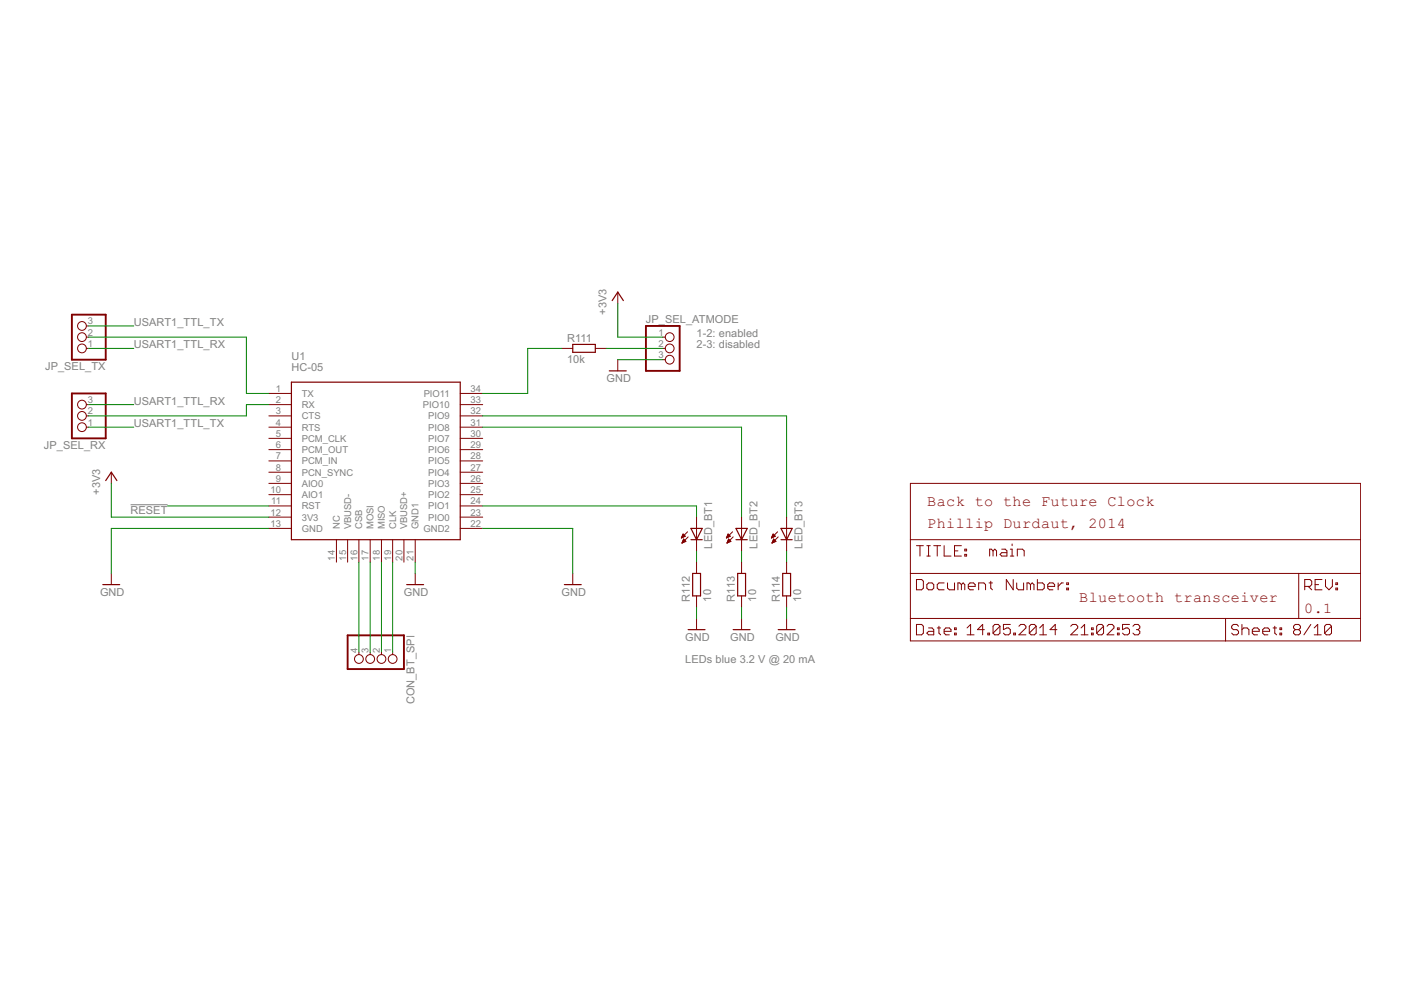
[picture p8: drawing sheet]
<svg xmlns="http://www.w3.org/2000/svg" width="297mm" height="210mm" viewBox="0 0 297 210" stroke-linecap="round" stroke-linejoin="round" font-family="sans-serif">
<path d="M27.7 107h7.8" fill="none" stroke="#808080" stroke-width=".21"/>
<g fill="none" stroke="#800000" stroke-width=".25">
<path d="M121.4 73h4.8v1.7h-4.8zM129.2 78.6h3.6M129.8 63.7l1.2-1.8 1.2 1.8M61.8 81h35.8v33.4h-35.8zM22.4 101.9l1.2-1.8 1.2 1.8M146.5 114.4h2.4M146.5 112h2.4l-1.2 2.4zM156 114.4h2.4M156 112h2.4l-1.2 2.4zM165.6 114.4h2.4M165.6 112h2.4l-1.2 2.4zM21.8 124h3.6"/>
<path d="M86.2 124h3.6M119.7 124h3.5M145.9 133.5h3.6M146.9 121.6h1.6v4.7h-1.6zM155.4 133.5h3.6M156.4 121.6h1.7v4.7h-1.7zM165 133.5h3.6M165.9 121.6h1.7v4.7h-1.7z"/>
</g>
<g fill="none" stroke="#800000" stroke-width=".21">
<path d="M18.3 73.9h.5M18.3 71.5h.5M18.3 69.1h.5M119 73.9h2.4M126.2 73.9h2.4M131 61.9v2.4M131 76.3v2.3M140.5 73.9h.6M140.5 71.5h.6M140.5 76.3h.6M18.3 85.8h.5M18.3 88.2h.5"/>
<path d="M18.3 90.6h.5M57 83.4h4.8M57 85.8h4.8M57 88.2h4.8M57 90.6h4.8M57 92.9h4.8M57 95.3h4.8M57 97.7h4.8M97.6 83.4h4.7M97.6 85.8h4.7M97.6 88.2h4.7M97.6 90.6h4.7"/>
<path d="M97.6 92.9h4.7M97.6 95.3h4.7M97.6 97.7h4.7M23.6 100.1v2.4M57 100.1h4.8M57 102.5h4.8M57 104.9h4.8M57 107.3h4.8M57 109.6h4.8M57 112h4.8M71.3 114.4v4.8M73.7 114.4v4.8"/>
<path d="M76.1 114.4v4.8M78.5 114.4v4.8M80.9 114.4v4.8M83.2 114.4v4.8M85.6 114.4v4.8M88 114.4v4.8M97.6 100.1h4.7M97.6 102.5h4.7M97.6 104.9h4.7M97.6 107.3h4.7M97.6 109.6h4.7M97.6 112h4.7"/>
<path d="M144.5 114h.2M144.5 113.9h.4M144.6 113.7h.6M144.6 115.1h.1M144.7 113.6h.5M144.7 115h.2M144.7 113.5h.4M144.7 114.9h.5M144.7 113.4h.3M144.7 114.7h.7M144.8 113.3h.1M144.8 114.6h.5"/>
<path d="M144.8 113.2l.5 .5-.8 .4zM144.8 114.5h.4M144.9 114.4h.2M144.9 114.3h.1M144.9 114.3l-.3 .8M144.9 114.3l.5 .5-.8 .3M145.8 112.8l-1.3 1.3M145.9 113.8l-1.3 1.3M147.7 109.6v7.2M147.7 119.2v2.4M154.1 114h.1M154.1 113.9h.4"/>
<path d="M154.1 113.7h.6M154.2 115.1h.1M154.2 113.6h.6M154.2 115h.3M154.2 113.5h.5M154.2 114.9h.5M154.3 113.4h.3M154.3 114.7h.6M154.3 113.3h.2M154.3 114.6h.5M154.4 113.2l.4 .5-.8 .4zM154.4 114.5h.3"/>
<path d="M154.4 114.4h.2M154.5 114.3h.1M154.5 114.3l-.4 .8M154.5 114.3l.5 .5-.9 .3M155.3 112.8l-1.3 1.3M155.4 113.8l-1.3 1.3M157.2 109.6v7.2M157.2 119.2v2.4M163.6 114h.2M163.6 113.9h.4M163.7 113.7h.6M163.7 115.1h.1"/>
<path d="M163.7 113.6h.6M163.7 115h.3M163.8 113.5h.4M163.8 114.9h.5M163.8 113.4h.3M163.8 114.7h.7M163.9 113.3h.1M163.9 114.6h.5M163.9 113.2l.5 .5-.8 .4zM163.9 114.5h.4M164 114.4h.1M164 114.3h.1"/>
<path d="M164 114.3l-.3 .8M164 114.3l.5 .5-.8 .3M164.9 112.8l-1.3 1.3M165 113.8l-1.3 1.3M166.8 109.6v7.2M166.8 119.2v2.4M193 102.5h95.5v33.4h-95.5zM193 114.4h95.5M194.3 115.7h1.5M195.1 115.7v2.2M196.5 115.7h.7M196.5 117.9h.7"/>
<path d="M196.9 115.7v2.2M198 115.7h1.4M198.7 115.7v2.2M200.2 115.7v2.2h1.4M202.4 116.8h.7M203.8 115.7h-1.4v2.2h1.4M204.6 117.5h.3v.4h-.3zM204.6 116.4h.3v.4h-.3zM210.5 116.8v1.1M210.5 116.8l-.3-.4h-.4v1.5M210.5 116.8l.4-.4 .4 .4v1.1M212.4 116.4h.7l.4 .4v1.1h-1.1l-.4-.4 .4-.3h1.1"/>
<path d="M214.2 117.9h.7M214.2 116.4h.4v1.5M214.6 115.3v.4M215.7 117.9v-1.5h1.1l.3 .4v1.1M23.6 121.6v2.4M76.1 138.3v.5M78.5 138.3v.5M80.9 138.3v.5M83.2 138.3v.5M88 121.6v2.4M121.4 121.6v2.4M147.7 126.3v2.4"/>
<path d="M147.7 131.1v2.4M157.2 126.3v2.4M157.2 131.1v2.4M166.8 126.3v2.4M166.8 131.1v2.4M193 121.6h95.5M193 131.1h95.5M194.3 122.9h1.1l.4 .3v1.5l-.4 .4h-1.1zM194.3 132.4h1.1l.4 .4v1.4l-.4 .4h-1.1zM196.5 124l.4-.4h.7l.4 .4v.7l-.4 .4h-.7l-.4-.4zM196.9 133.1h.7l.4 .4v1.1h-1.1l-.4-.4 .4-.3h1.1M198.7 133.1h.7"/>
<path d="M199.1 132.8v1.4l.3 .4M200.2 133.9h1.4v-.4l-.3-.4h-.8l-.3 .4v.7l.3 .4h.8M200.2 123.6h-1.1l-.4 .4v.7l.4 .4h1.1M200.9 123.6v1.1l.4 .4h1.1v-1.5M202.4 134.2h.3v.4h-.3zM202.4 133.1h.3v.4h-.3zM203.8 124l-.3-.4h-.4v1.5M203.8 124l.4-.4 .4 .4v1.1M203.8 124v1.1M205 134.6h1.5M205 133.1l.8-.7v2.2M205.3 124.3h1.5v-.3l-.4-.4h-.7l-.4 .4v.7l.4 .4h.7"/>
<path d="M207.5 125.1v-1.5h1.1l.4 .4v1.1M208.7 133.5h-1.5l1.1-1.1v2.2M209.4 134.2h.4v.4h-.4zM209.7 123.6h.7M210.1 123.2v1.5l.3 .4M212 132.8v1.4l-.4 .4h-.7l-.4-.4M212 132.8l-.4-.4h-.7l-.4 .4v1.4M212 132.8l-1.5 1.4M214.2 132.4h-1.5v1.1l.8-.4h.3l.4 .4v.7l-.4 .4h-.7l-.4-.4M214.8 122.9v2.2l-1.4-2.2v2.2M214.9 134.2h.4v.4h-.4zM215.6 123.6v1.1l.3 .4h1.1v-1.5"/>
<path d="M216 132.8l.4-.4h.7l.4 .4v.3l-1.5 1.5h1.5M218.5 124l-.4-.4h-.4v1.5M218.5 124v1.1M218.5 124l.3-.4 .4 .4v1.1M219.7 132.8v1.4l-.4 .4h-.7l-.4-.4M219.7 132.8l-.4-.4h-.7l-.4 .4v1.4M219.7 132.8l-1.5 1.4M219.9 122.9v2.2h1.1l.4-.4v-.7l-.4-.4h-1.1M220.4 134.6h1.5M220.4 133.1l.8-.7v2.2M222.1 124.3h1.5v-.3l-.4-.4h-.7l-.4 .4v.7l.4 .4h.7M224.1 133.5h-1.5l1.1-1.1v2.2"/>
<path d="M224.3 123.6v1.5M225.4 123.6h-.3l-.8 .7M226.2 124.7h.3v.4h-.3zM226.2 123.6h.3v.4h-.3zM227 132.8l.4-.4h.7l.4 .4v.3l-1.5 1.5h1.5M229.2 134.6h1.5M229.2 133.1l.8-.7v2.2M231.4 134.2h.4v.4h-.4zM231.4 133.1h.4v.4h-.4zM234 132.8v1.4l-.4 .4h-.7l-.4-.4M234 132.8l-.4-.4h-.7l-.4 .4v1.4M234 132.8l-1.5 1.4"/>
<path d="M234.7 132.8l.4-.4h.7l.4 .4v.3l-1.5 1.5h1.5M236.9 134.2h.4v.4h-.4zM236.9 133.1h.4v.4h-.4zM239.5 132.4h-1.5v1.1l.7-.4h.4l.4 .4v.7l-.4 .4h-.7l-.4-.4M240.2 132.8l.4-.4h.7l.4 .4v.3l-.4 .4M240.9 133.5h.4M241.3 133.5l.4 .4v.3l-.4 .4h-.7l-.4-.4M259.8 131.1v4.8M262.6 132.8l-.4-.4h-.7l-.4 .4v.3l.4 .4h.7l.4 .4v.3l-.4 .4h-.7l-.4-.4M263.3 133.5l.4-.4h.7l.4 .4v1.1M263.3 132.4v2.2M265.5 133.9h1.5v-.4l-.4-.4h-.7l-.4 .4v.7l.4 .4h.7"/>
<path d="M267.7 133.9h1.5v-.4l-.4-.4h-.7l-.4 .4v.7l.4 .4h.7M269.9 133.1h.8M270.3 132.8v1.4l.4 .4M271.4 134.2h.3v.4h-.3zM271.4 133.1h.3v.4h-.3zM274.6 133.5l-.3 .4v.3l.3 .4h.8l.3-.4v-.3l-.3-.4M274.6 133.5l-.3-.4v-.3l.3-.4h.8l.3 .4v.3l-.3 .4M274.6 133.5h.8M275.4 121.6v9.5M276.6 124.3h1.1l.4-.3v-.8l-.4-.3h-1.1v2.2M277.4 124.3l.7 .8M277.9 132.4l-1.4 2.2"/>
<path d="M278.6 134.6h1.5M278.6 133.1l.8-.7v2.2M278.8 124h.8M280.3 122.9h-1.5v2.2h1.5M281 122.9v1.4l.8 .8 .7-.8v-1.4M282.3 132.8v1.4l-.4 .4h-.7l-.4-.4M282.3 132.8l-.4-.4h-.7l-.4 .4v1.4M282.3 132.8l-1.5 1.4M283.2 124.7h.4v.4h-.4zM283.2 123.6h.4v.4h-.4z"/>
<circle cx="17.4" cy="73.9" r=".93"/>
<circle cx="17.4" cy="71.5" r=".93"/>
<circle cx="17.4" cy="69.1" r=".93"/>
<circle cx="142" cy="73.9" r=".93"/>
<circle cx="142" cy="71.5" r=".93"/>
<circle cx="142" cy="76.3" r=".93"/>
<circle cx="17.4" cy="85.8" r=".93"/>
<circle cx="17.4" cy="90.6" r=".93"/>
<circle cx="17.4" cy="88.2" r=".93"/>
<circle cx="76.1" cy="139.7" r=".93"/>
<circle cx="78.5" cy="139.7" r=".93"/>
<circle cx="80.9" cy="139.7" r=".93"/>
<circle cx="83.2" cy="139.7" r=".93"/>
</g>
<path d="M15.2 66.7h7.2v9.6h-7.2zM136.9 69.1h7.2v9.5h-7.2zM15.2 83.4h7.2v9.5h-7.2zM73.7 134.7h11.9v7.2h-11.9z" fill="none" stroke="#800000" stroke-width=".4"/>
<g fill="none" stroke="#008000" stroke-width=".21">
<path d="M18.8 71.5h33.4v11.9h4.8M18.8 69.1h9.6M18.8 73.9h9.6M119 73.9h-7.1v9.5h-9.6M128.6 73.9h11.9M131 76.3h9.5M131 64.3v7.2h9.5M18.8 85.8h9.6M18.8 90.6h9.6M57 85.8h-4.8v2.4h-33.4M102.3 88.2h64.5v21.4M102.3 90.6h54.9v19"/>
<path d="M23.6 102.5v7.1h33.4M35.5 107.3h21.5M57 112h-33.4v9.6M76.1 119.2v19.1M78.5 119.2v19.1M80.9 119.2v19.1M83.2 119.2v19.1M88 119.2v2.4M102.3 107.3h45.4v2.3M102.3 112h19.1v9.6M147.7 116.8v2.4M157.2 116.8v2.4"/>
<path d="M166.8 116.8v2.4M147.7 128.7v2.4M157.2 128.7v2.4M166.8 128.7v2.4"/>
</g>
<g font-size="3.6" fill="#800000">
<text x="196.6" y="107.3">Back to the Future Clock</text>
<text x="196.6" y="112">Phillip Durdaut, 2014</text>
<text x="228.8" y="127.5">Bluetooth transceiver</text>
<text x="276.5" y="129.9">0.1</text>
</g>
<g font-size="2.6" fill="#808080">
<text x="28.4" y="69.1">USART1_TTL_TX</text>
<text x="128.6" y="66.7" transform="rotate(-90 128.6 66.7)">+3V3</text>
<text x="136.9" y="68.5">JP_SEL_ATMODE</text>
<text x="147.7" y="71.5">1-2: enabled</text>
<text x="28.4" y="73.9">USART1_TTL_RX</text>
<text x="61.8" y="76.3">U1</text>
<text x="120.2" y="77">10k</text>
<text x="120.2" y="72.5">R111</text>
<text x="147.7" y="73.9">2-3: disabled</text>
<text x="9.6" y="78.5">JP_SEL_TX</text>
<text x="61.8" y="78.6">HC-05</text>
<text x="128.6" y="81">GND</text>
<text x="28.4" y="85.8">USART1_TTL_RX</text>
<text x="9.3" y="95.2">JP_SEL_RX</text>
<text x="28.4" y="90.6">USART1_TTL_TX</text>
<text x="21.2" y="104.9" transform="rotate(-90 21.2 104.9)">+3V3</text>
<text x="27.7" y="108.9">RESET</text>
<text x="151" y="116.3" transform="rotate(-90 151 116.3)">LED_BT1</text>
<text x="160.6" y="116.3" transform="rotate(-90 160.6 116.3)">LED_BT2</text>
<text x="170.1" y="116.3" transform="rotate(-90 170.1 116.3)">LED_BT3</text>
<text x="21.2" y="126.3">GND</text>
<text x="85.6" y="126.3">GND</text>
<text x="119" y="126.3">GND</text>
<text x="146.3" y="127.5" transform="rotate(-90 146.3 127.5)">R112</text>
<text x="150.8" y="127.5" transform="rotate(-90 150.8 127.5)">10</text>
<text x="155.8" y="127.5" transform="rotate(-90 155.8 127.5)">R113</text>
<text x="160.3" y="127.5" transform="rotate(-90 160.3 127.5)">10</text>
<text x="165.4" y="127.5" transform="rotate(-90 165.4 127.5)">R114</text>
<text x="169.9" y="127.5" transform="rotate(-90 169.9 127.5)">10</text>
<text x="145.3" y="135.9">GND</text>
<text x="154.8" y="135.9">GND</text>
<text x="164.4" y="135.9">GND</text>
<text x="145.3" y="140.7">LEDs blue 3.2 V @ 20 mA</text>
<text x="87.9" y="149.3" transform="rotate(-90 87.9 149.3)">CON_BT_SPI</text>
</g>
<g font-size="2.2" fill="#808080">
<text x="18.6" y="71.2">2</text>
<text x="18.6" y="68.8">3</text>
<text x="139.6" y="71.2">1</text>
<text x="18.6" y="73.5">1</text>
<text x="139.6" y="73.5">2</text>
<text x="139.6" y="75.9">3</text>
<text x="58.5" y="83.1">1</text>
<text x="99.8" y="83.1">34</text>
<text x="18.6" y="87.8">2</text>
<text x="18.6" y="85.5">3</text>
<text x="58.5" y="85.5">2</text>
<text x="58.5" y="87.8">3</text>
<text x="64" y="84.1">TX</text>
<text x="64" y="86.5">RX</text>
<text x="64" y="88.9">CTS</text>
<text x="89.7" y="86.5">PIO10</text>
<text x="89.8" y="84.1">PIO11</text>
<text x="90.8" y="88.9">PIO9</text>
<text x="99.8" y="87.8">32</text>
<text x="99.8" y="85.5">33</text>
<text x="18.6" y="90.2">1</text>
<text x="58.5" y="90.2">4</text>
<text x="58.5" y="92.6">5</text>
<text x="58.5" y="95">6</text>
<text x="64" y="91.3">RTS</text>
<text x="64" y="93.7">PCM_CLK</text>
<text x="90.8" y="93.7">PIO7</text>
<text x="90.8" y="91.3">PIO8</text>
<text x="99.8" y="95">29</text>
<text x="99.8" y="92.6">30</text>
<text x="99.8" y="90.2">31</text>
<text x="58.5" y="97.4">7</text>
<text x="58.5" y="99.8">8</text>
<text x="64" y="96.1">PCM_OUT</text>
<text x="64" y="98.4">PCM_IN</text>
<text x="64" y="100.8">PCN_SYNC</text>
<text x="90.8" y="100.8">PIO4</text>
<text x="90.8" y="98.4">PIO5</text>
<text x="90.8" y="96.1">PIO6</text>
<text x="99.8" y="99.8">27</text>
<text x="99.8" y="97.4">28</text>
<text x="57.3" y="104.5">10</text>
<text x="57.5" y="106.9">11</text>
<text x="58.5" y="102.2">9</text>
<text x="64" y="103.2">AIO0</text>
<text x="64" y="105.6">AIO1</text>
<text x="64" y="108">RST</text>
<text x="90.8" y="108">PIO1</text>
<text x="90.8" y="105.6">PIO2</text>
<text x="90.8" y="103.2">PIO3</text>
<text x="99.8" y="106.9">24</text>
<text x="99.8" y="104.5">25</text>
<text x="99.8" y="102.2">26</text>
<text x="57.3" y="109.3">12</text>
<text x="57.3" y="111.7">13</text>
<text x="64" y="110.4">3V3</text>
<text x="64" y="112.8">GND</text>
<text x="72" y="112.2" transform="rotate(-90 72 112.2)">NC</text>
<text x="74.4" y="112.2" transform="rotate(-90 74.4 112.2)">VBUSD-</text>
<text x="76.8" y="112.2" transform="rotate(-90 76.8 112.2)">CSB</text>
<text x="79.2" y="112.2" transform="rotate(-90 79.2 112.2)">MOSI</text>
<text x="81.6" y="112.2" transform="rotate(-90 81.6 112.2)">MISO</text>
<text x="84" y="112.2" transform="rotate(-90 84 112.2)">CLK</text>
<text x="86.4" y="112.2" transform="rotate(-90 86.4 112.2)">VBUSD+</text>
<text x="88.7" y="112.2" transform="rotate(-90 88.7 112.2)">GND1</text>
<text x="89.8" y="112.8">GND2</text>
<text x="90.8" y="110.4">PIO0</text>
<text x="99.8" y="111.7">22</text>
<text x="99.8" y="109.3">23</text>
<text x="71" y="118.9" transform="rotate(-90 71 118.9)">14</text>
<text x="73.4" y="118.9" transform="rotate(-90 73.4 118.9)">15</text>
<text x="75.8" y="118.9" transform="rotate(-90 75.8 118.9)">16</text>
<text x="78.1" y="118.9" transform="rotate(-90 78.1 118.9)">17</text>
<text x="80.5" y="118.9" transform="rotate(-90 80.5 118.9)">18</text>
<text x="82.9" y="118.9" transform="rotate(-90 82.9 118.9)">19</text>
<text x="85.3" y="118.9" transform="rotate(-90 85.3 118.9)">20</text>
<text x="87.7" y="118.9" transform="rotate(-90 87.7 118.9)">21</text>
<text x="75.8" y="138.5" transform="rotate(-90 75.8 138.5)">4</text>
<text x="78.1" y="138.5" transform="rotate(-90 78.1 138.5)">3</text>
<text x="80.5" y="138.5" transform="rotate(-90 80.5 138.5)">2</text>
<text x="82.9" y="138.5" transform="rotate(-90 82.9 138.5)">1</text>
</g>
</svg>
